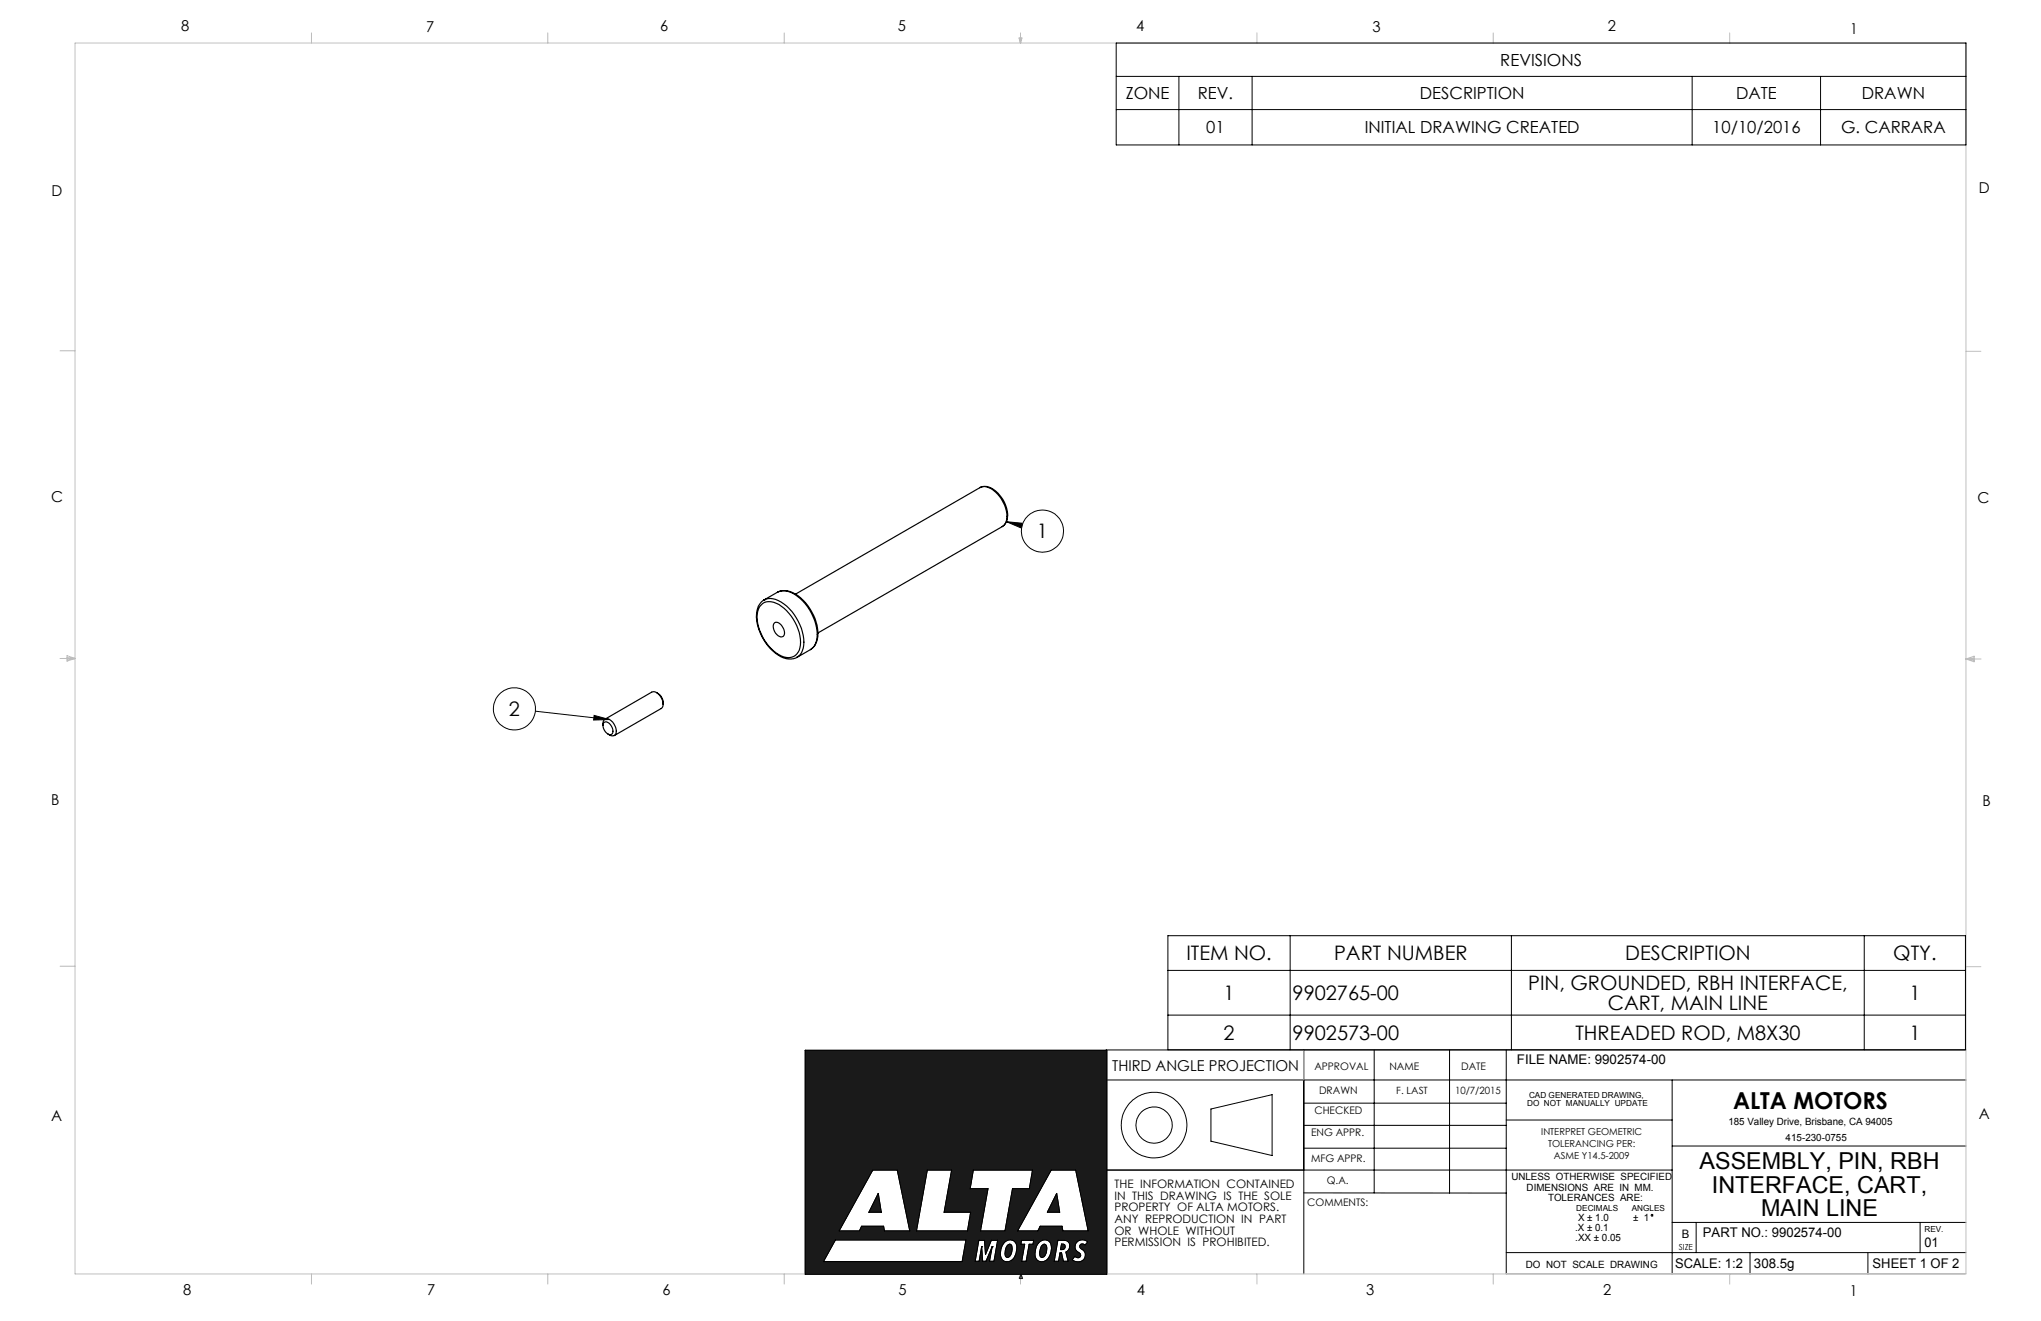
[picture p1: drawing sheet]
<svg xmlns="http://www.w3.org/2000/svg" width="432mm" height="279mm" viewBox="0 0 432 279" stroke-linecap="round" stroke-linejoin="round" font-family="sans-serif">
<g fill="none" stroke="#000" stroke-width=".21">
<path d="M170.4 222.1h63.7v47.4h-63.7zM234 228.4h181.9M256.2 234.6l12.9-3.1v12.9l-12.9-3zM275.8 238h42.9M275.8 233.3h42.9M275.8 222.1v47.3M290.7 222.1v30.2M306.7 222.1v30.2M318.7 222.1v47.4M318.7 236.9h35.1M353.8 228.4v41.1M415.9 222.1h-181.9v47.4"/>
<path d="M184.6 247.5h5.2l2.7 12.8h-5.4l-.2-.9h-4.6l-.5 .9h-4.3zM185.8 252.4l.6 4h-2.6zM196.2 247.5h5.1l-1.6 8.9h5.7l-.7 3.9h-10.8zM205.9 247.5h12.5l-.6 3.9h-3.6l-1.6 8.9h-5.2l1.6-8.9h-3.8zM222.4 247.5h5.2l2.6 12.8h-5.3l-.2-.9h-4.6l-.5 .9h-4.3zM223.6 252.4l.6 4h-2.6zM234 247.5h119.8M275.8 252.3h42.9M275.8 242.9h42.9M353.8 258.6h62.1M353.8 242.4h62.1M358.8 258.6v6.3"/>
<path d="M406.2 258.6v6.3M176.7 262.3h27.7l-.8 4.5h-29.4zM207.7 263.7h.1M207.7 263.7l-.5 3.1h-.9l.8-4.5h1.2l.2 3 1.2-3h1.4l-.8 4.5h-1l.6-3.1M207.7 263.7l.2 3.1h.7l1.3-3.1M209.9 263.7h.1M212.5 262.7a1.5 1.5 0 0 1 1.8-.3 1.5 1.5 0 0 1 .8 1.7 2.51 2.51 0 0 1-2.1 2.8 1.51 1.51 0 0 1-1.4-1.8 3.6 3.6 0 0 1 .9-2.4zM213.2 263.3l.4-.2a.84 .84 0 0 1 .5 1.2l-.2 1a.79 .79 0 0 1-1 .6 2.06 2.06 0 0 1 .3-2.6zM216.1 262.3h2.6l-.2 .9h-.8l-.6 3.6h-1l.7-3.6h-.8zM219.9 262.7a1.5 1.5 0 0 1 1.8-.3 1.5 1.5 0 0 1 .8 1.7 2.58 2.58 0 0 1-2.2 2.8 1.46 1.46 0 0 1-1.3-1.8 3.2 3.2 0 0 1 .9-2.4zM220.5 263.3l.4-.2a.84 .84 0 0 1 .5 1.2l-.2 1a.73 .73 0 0 1-1 .6 2.06 2.06 0 0 1 .3-2.6zM223.8 262.3a2.71 2.71 0 0 1 2.2 .3 1.46 1.46 0 0 1-.5 2.2l.5 2h-1l-.4-1.8h-.3l-.4 1.8h-.9z"/>
<path d="M224.6 263.1h.3a.64 .64 0 0 1 .4 .9 .64 .64 0 0 1-.9 .3zM228 262.5a1.68 1.68 0 0 1 2.1 .2l-.5 .6-.5-.2h-.4l-.2 .3a1.81 1.81 0 0 0 .9 1.3 1.56 1.56 0 0 1-.5 2 1.56 1.56 0 0 1-2.1-.3l.6-.7a.63 .63 0 0 0 .8 .3 .63 .63 0 0 0 .3-.9 1.48 1.48 0 0 1-1.1-1.1 1.48 1.48 0 0 1 .6-1.5zM318.7 264.9h97.2M370.2 264.9v4.6M395.2 264.9v4.6"/>
<circle cx="244.1" cy="238" r="3.8"/>
<circle cx="244.2" cy="238" r="6.9"/>
</g>
<path d="M234.1 222.1v47.4" fill="none" stroke="#191924" stroke-width=".25"/>
<g fill="none" stroke="#c0c0c0" stroke-width=".21">
<path d="M15.9 9.1h400v260.4h-400zM65.9 6.9v2.2M115.9 6.9v2.2M165.9 6.9v2.2M215.6 8h.6l-.3 1.1zM215.7 8l.2 1.1M215.9 6.9v2.2M216 8l-.1 1.1M265.9 6.9v2.2M315.9 6.9v2.2M365.9 6.9v2.2M12.7 74.2h3.2"/>
<path d="M415.9 74.3h3.2M12.7 139.3h3.2M14.2 139.1l1.7 .2M14.2 138.7l1.7 .6-1.7 .5zM15.9 139.3l-1.7 .3M415.9 139.4h3.2M415.9 139.4l1.8-.6v1.2zM415.9 139.4l1.8 .3M417.7 139.2l-1.8 .2M12.7 204.4h3.2M415.9 204.5h3.2M275.8 222.1v6.3"/>
<path d="M65.9 269.5v2.1M115.9 269.5v2.1M165.9 269.5v2.1M215.9 269.5v2.1M215.9 269.5l.3 .8h-.6zM265.9 269.5v2.1M315.9 269.5v2.1M365.9 269.5v2.1"/>
</g>
<path d="M216 269.5l.3 .9h-.6z" fill="none" stroke="#00f" stroke-width=".25"/>
<path d="M224.6 263.1l-.2 1.2h.5l.5-.4v-.5l-.3-.2zM185.8 252.4l-2 4h2.6zM213.3 263.3l-.4 .5-.3 1.2 .1 .7 .3 .3h.3l.4-.4 .4-1.3-.1-1-.3-.2zM223.6 252.4l-2 4h2.6zM219.9 262.7l.8-.4h.8l.6 .3 .3 .9v1l-.3 1.2-.6 .8-.8 .4-1.1-.2-.4-.4-.2-.5 .1-1.8zM212.4 262.8l.7-.5 .8-.1 .7 .3 .5 .7v1.2l-.4 1.4-.6 .8-.7 .3h-.7l-.4-.2-.5-.5-.1-.5 .1-1.6zM222.4 247.5h5.2l2.6 12.9h-5.3l-.2-1h-4.6l-.5 1h-4.3zM227.8 262.8a1.63 1.63 0 0 1 2.3-.1l-.5 .6-.4-.2-.7 .2-.1 .5 .4 .4a1.49 1.49 0 0 1 .6 2.1 1.49 1.49 0 0 1-2.2 .4l-.4-.3 .7-.6a.64 .64 0 0 0 1.1 0 .64 .64 0 0 0-.6-1 1.3 1.3 0 0 1-.2-2zM223.8 262.3h1.4l.6 .2a1.38 1.38 0 0 1-.3 2.3l.5 2h-1l-.4-1.8h-.3l-.4 1.8h-.9zM216.1 262.3h2.6l-.2 .9h-.8l-.6 3.6h-1l.7-3.6h-.8zM207.1 262.3h1.2l.2 3 1.2-3h1.4l-.8 4.5h-1l.6-3.1-1.3 3.1h-.7l-.2-3.1-.5 3.1h-.9zM196.2 247.5h5.1l-1.6 8.9h5.7l-.7 4h-10.8zM176.7 262.3h27.7l-.8 4.5h-29.4zM184.6 247.5h5.2l2.7 12.9h-5.4l-.2-1h-4.6l-.5 1h-4.3zM205.9 247.5h12.5l-.6 3.9h-3.6l-1.6 9h-5.2l1.6-9h-3.8zM170.4 222.1v47.4h63.7v-47.4zM220.6 263.3l-.5 .7-.1 .8v.8l.3 .4 .5-.1 .3-.4 .4-1.4-.3-.9-.3-.1z" fill-rule="evenodd" fill="#191924"/>
<g fill="none" stroke="#000" stroke-width=".21">
<path d="M236.1 9.1h179.8v21.6h-179.8zM236.1 16.2h179.8M249.4 16.2v14.5M264.9 16.2v14.5M358 16.2v14.5M385.2 16.2v14.5M236.1 23.2h179.8M212.9 110.3l3.4 .4-.3 1zM212.9 110.3l3.3 .9M113.3 150.4l15.6 1.8M125.7 151.3l3.2 .9-3.3 .1zM247.1 197.9h168.7v24.1h-168.7z"/>
<path d="M272.9 197.9v24.1M319.8 197.9v24.1M394.4 197.9v24.1M247.1 214.7h168.7M247.1 205.2h168.7M170.4 222.1h63.7v47.4h-63.7zM184.6 247.5h5.2l2.7 12.9h-5.4l-.2-1h-4.6l-.5 1h-4.3zM185.8 252.4l.6 4h-2.6zM196.2 247.5h5.1l-1.6 8.9h5.7l-.7 4h-10.8zM205.9 247.5h12.5l-.6 3.9h-3.6l-1.6 9h-5.2l1.6-9h-3.8zM222.4 247.5h5.2l2.6 12.9h-5.3l-.2-1h-4.6l-.5 1h-4.3zM223.6 252.4l.6 4h-2.6z"/>
<path d="M176.7 262.3h27.7l-.8 4.5h-29.4zM207.7 263.7h.1M207.7 263.7l-.5 3.1h-.9l.8-4.5h1.2l.2 3 1.2-3h1.4l-.8 4.5h-1l.6-3.1M207.7 263.7l.2 3.1h.7l1.3-3.1M209.9 263.7h.1M212.5 262.7a1.5 1.5 0 0 1 1.8-.3 1.5 1.5 0 0 1 .8 1.7 2.51 2.51 0 0 1-2.1 2.8 1.51 1.51 0 0 1-1.4-1.8 3.6 3.6 0 0 1 .9-2.4zM213.2 263.3l.4-.2a.84 .84 0 0 1 .5 1.2l-.2 1a.79 .79 0 0 1-1 .6 2.06 2.06 0 0 1 .3-2.6zM216.1 262.3h2.6l-.2 .9h-.8l-.6 3.6h-1l.7-3.6h-.8zM219.9 262.7a1.5 1.5 0 0 1 1.8-.3 1.5 1.5 0 0 1 .8 1.7 2.58 2.58 0 0 1-2.2 2.8 1.46 1.46 0 0 1-1.3-1.8 3.2 3.2 0 0 1 .9-2.4zM220.5 263.3l.4-.2a.84 .84 0 0 1 .5 1.2l-.2 1a.73 .73 0 0 1-1 .6 2.06 2.06 0 0 1 .3-2.6zM223.8 262.3h1.3a1.3 1.3 0 0 1 1.2 1.1 1.3 1.3 0 0 1-.8 1.4l.5 2h-1l-.4-1.8h-.3l-.4 1.8h-.9zM224.6 263.1a.61 .61 0 0 1 .8 .5 .61 .61 0 0 1-.7 .7h-.3z"/>
<path d="M227.7 262.9a1.65 1.65 0 0 1 2.4-.2l-.5 .6a.62 .62 0 0 0-1.1 .1 .62 .62 0 0 0 .5 .9 1.48 1.48 0 0 1 .4 2 1.48 1.48 0 0 1-2 .5l-.6-.4 .6-.7a.65 .65 0 0 0 1.1 .1 .65 .65 0 0 0-.5-1 1.41 1.41 0 0 1-.3-1.9z"/>
<circle cx="220.5" cy="112.3" r="4.5"/>
<circle cx="108.8" cy="149.9" r="4.4"/>
<circle cx="349.5" cy="257" r=".19"/>
</g>
<path d="M212.9 110.3l3.4 .4-.3 1zM125.7 151.3l3.2 .9-3.3 .1z" fill="#000"/>
<g fill="none" stroke="#000" stroke-width=".25">
<path d="M207.3 103.1a3.5 3.5 0 0 1 4.2 1.7 5.4 5.4 0 0 1 1.2 5.9l-.7 .7M207.3 103.1a2.9 2.9 0 0 1 3.3 1 6.9 6.9 0 0 1 2.3 6.1l-.4 .8-.4 .4M207.3 103.1l-39 22.6M212.1 111.4l-39.1 22.5M161.3 127.7a3.4 3.4 0 0 1 4 .5 9.5 9.5 0 0 1 3.9 8.8 2.58 2.58 0 0 1-3.9 1.7 9.6 9.6 0 0 1-5-9.4 2.6 2.6 0 0 1 1-1.6zM161.6 126.9h.1M161.6 126.9a3.9 3.9 0 0 1 4.2 .8 10.4 10.4 0 0 1 4.1 9.4 2.79 2.79 0 0 1-1.2 1.9M161.7 126.9a4.4 4.4 0 0 0-1.5 5 9.8 9.8 0 0 0 6.1 7.4h1.6l.8-.3M163.9 131.7a1.67 1.67 0 0 1 1.9 1.4l.1 .4a.81 .81 0 0 1-.2 1.1 .81 .81 0 0 1-1.1-.1 2.17 2.17 0 0 1-.7-2.8zM164.5 125.3a3.8 3.8 0 0 1 4.2 .8 10.5 10.5 0 0 1 4.1 9.4 2.79 2.79 0 0 1-1.3 1.9M164.5 125.3l-2.9 1.6M164.5 125.3a4.3 4.3 0 0 1 4.9 1.2 9.9 9.9 0 0 1 3.5 8.6l-.1 .6a2.72 2.72 0 0 1-1.3 1.7"/>
<path d="M171.5 137.4l-2.8 1.6M127.6 153.4a1 1 0 0 1 .4-1.3 1 1 0 0 1 1.3 .3 2.46 2.46 0 0 1 .8 3.1 1.18 1.18 0 0 1-1.5-.2M127.7 152.9a1.29 1.29 0 0 1 1.8 1.1l.1 .3a.75 .75 0 0 1-.2 1 .75 .75 0 0 1-1.1-.3l-.4-.5-.3-.7zM138.9 146.5a2.51 2.51 0 0 1 1.4 2.4M140.3 148.9a2.8 2.8 0 0 0-2-2.6l-10.3 5.8M140.3 148.9l-.1 .7-.3 .3-9.9 5.7"/>
</g>
<g font-size="4.9">
<text x="366.6" y="234.7">ALTA MOTORS</text>
<text x="359.6" y="247.3">ASSEMBLY, PIN, RBH</text>
<text x="362.2" y="252.2">INTERFACE, CART,</text>
<text x="372.6" y="257.2">MAIN LINE</text>
</g>
<g font-size="4.2">
<text x="219.4" y="113.8">1</text>
<text x="107.7" y="151.4">2</text>
<text x="251" y="203.1">ITEM NO.</text>
<text x="282.3" y="203.1">PART NUMBER</text>
<text x="343.8" y="203.1">DESCRIPTION</text>
<text x="400.5" y="203.1">QTY.</text>
<text x="323.3" y="209.4">PIN, GROUNDED, RBH INTERFACE,</text>
<text x="258.9" y="211.5">1</text>
<text x="273.5" y="211.5">9902765-00</text>
<text x="340.2" y="213.5">CART, MAIN LINE</text>
<text x="404" y="211.5">1</text>
<text x="258.9" y="219.9">2</text>
<text x="273.5" y="219.9">9902573-00</text>
<text x="333.3" y="219.9">THREADED ROD, M8X30</text>
<text x="404" y="219.9">1</text>
</g>
<g font-size="3.5">
<text x="317.4" y="13.9">REVISIONS</text>
<text x="238.2" y="21">ZONE</text>
<text x="253.4" y="21">REV.</text>
<text x="300.4" y="21">DESCRIPTION</text>
<text x="367.3" y="21">DATE</text>
<text x="393.9" y="21">DRAWN</text>
<text x="255.2" y="28.2">01</text>
<text x="288.7" y="28.2">INITIAL DRAWING CREATED</text>
<text x="362.2" y="28.2">10/10/2016</text>
<text x="389.5" y="28.2">G. CARRARA</text>
</g>
<g font-size="3.2">
<text x="38.3" y="6.7">8</text>
<text x="90.2" y="6.7">7</text>
<text x="139.7" y="6.5">6</text>
<text x="190" y="6.5">5</text>
<text x="240.4" y="6.5">4</text>
<text x="290.4" y="6.7">3</text>
<text x="340.2" y="6.6">2</text>
<text x="391.4" y="7.2">1</text>
<text x="10.9" y="41.6">D</text>
<text x="418.7" y="40.7">D</text>
<text x="10.8" y="106.3">C</text>
<text x="418.4" y="106.4">C</text>
<text x="10.8" y="170.2">B</text>
<text x="419.4" y="170.6">B</text>
<text x="235.3" y="226.5">THIRD ANGLE PROJECTION</text>
<text x="10.8" y="237.2">A</text>
<text x="418.6" y="236.8">A</text>
<text x="38.8" y="273.8">8</text>
<text x="90.4" y="273.8">7</text>
<text x="140.2" y="273.8">6</text>
<text x="190.1" y="273.9">5</text>
<text x="240.5" y="273.8">4</text>
<text x="289" y="273.9">3</text>
<text x="339.1" y="273.8">2</text>
<text x="391.4" y="274.1">1</text>
</g>
<g font-size="2.8">
<text x="320.9" y="225">FILE NAME: 9902574-00</text>
<text x="360.3" y="261.7">PART NO.: 9902574-00</text>
<text x="407.2" y="263.8">01</text>
<text x="354.4" y="268.2">SCALE: 1:2</text>
<text x="371.1" y="268.2">308.5g</text>
<text x="396.2" y="268.2">SHEET 1 OF 2</text>
</g>
<g font-size="2.5">
<text x="235.8" y="251.3">THE INFORMATION CONTAINED</text>
<text x="235.8" y="253.8">IN THIS DRAWING IS THE SOLE</text>
<text x="235.8" y="256.2">PROPERTY OF ALTA MOTORS.</text>
<text x="235.8" y="258.7">ANY REPRODUCTION IN PART</text>
<text x="235.8" y="261.2">OR WHOLE WITHOUT</text>
<text x="235.8" y="263.6">PERMISSION IS PROHIBITED.</text>
<text x="355.8" y="261.8">B</text>
</g>
<g font-size="2.2">
<text x="278.1" y="226.4">APPROVAL</text>
<text x="294" y="226.3">NAME</text>
<text x="309.1" y="226.4">DATE</text>
<text x="279.1" y="231.4">DRAWN</text>
<text x="278.1" y="235.5">CHECKED</text>
<text x="277.4" y="245.8">MFG APPR.</text>
<text x="277.4" y="240.3">ENG APPR.</text>
<text x="280.7" y="250.5">Q.A.</text>
<text x="276.6" y="255.1">COMMENTS:</text>
</g>
<g font-size="2.1">
<text x="295.4" y="231.4">F. LAST</text>
<text x="307.8" y="231.3">10/7/2015</text>
<text x="365.7" y="237.8">185 Valley Drive, Brisbane, CA 94005</text>
<text x="377.8" y="241.2">415-230-0755</text>
<text x="319.7" y="249.6">UNLESS OTHERWISE SPECIFIED</text>
<text x="323" y="251.9">DIMENSIONS ARE IN MM.</text>
<text x="327.5" y="254">TOLERANCES ARE:</text>
<text x="333.3" y="260.4">.X ± 0.1</text>
<text x="333.3" y="262.5">.XX ± 0.05</text>
<text x="333.8" y="258.3">X ± 1.0</text>
<text x="345.5" y="258.3">± 1</text>
<text x="322.8" y="268.2">DO NOT SCALE DRAWING</text>
</g>
<g font-size="2">
<text x="326.1" y="240">INTERPRET GEOMETRIC</text>
<text x="327.5" y="242.5">TOLERANCING PER:</text>
<text x="328.8" y="245">ASME Y14.5-2009</text>
</g>
<g font-size="1.8">
<text x="323.5" y="232.2">CAD GENERATED DRAWING,</text>
<text x="323.1" y="234">DO NOT MANUALLY UPDATE</text>
<text x="333.5" y="256">DECIMALS</text>
<text x="345.2" y="256">ANGLES</text>
<text x="407.1" y="260.6">REV.</text>
<text x="355.2" y="264.3">SIZE</text>
</g>
</svg>
